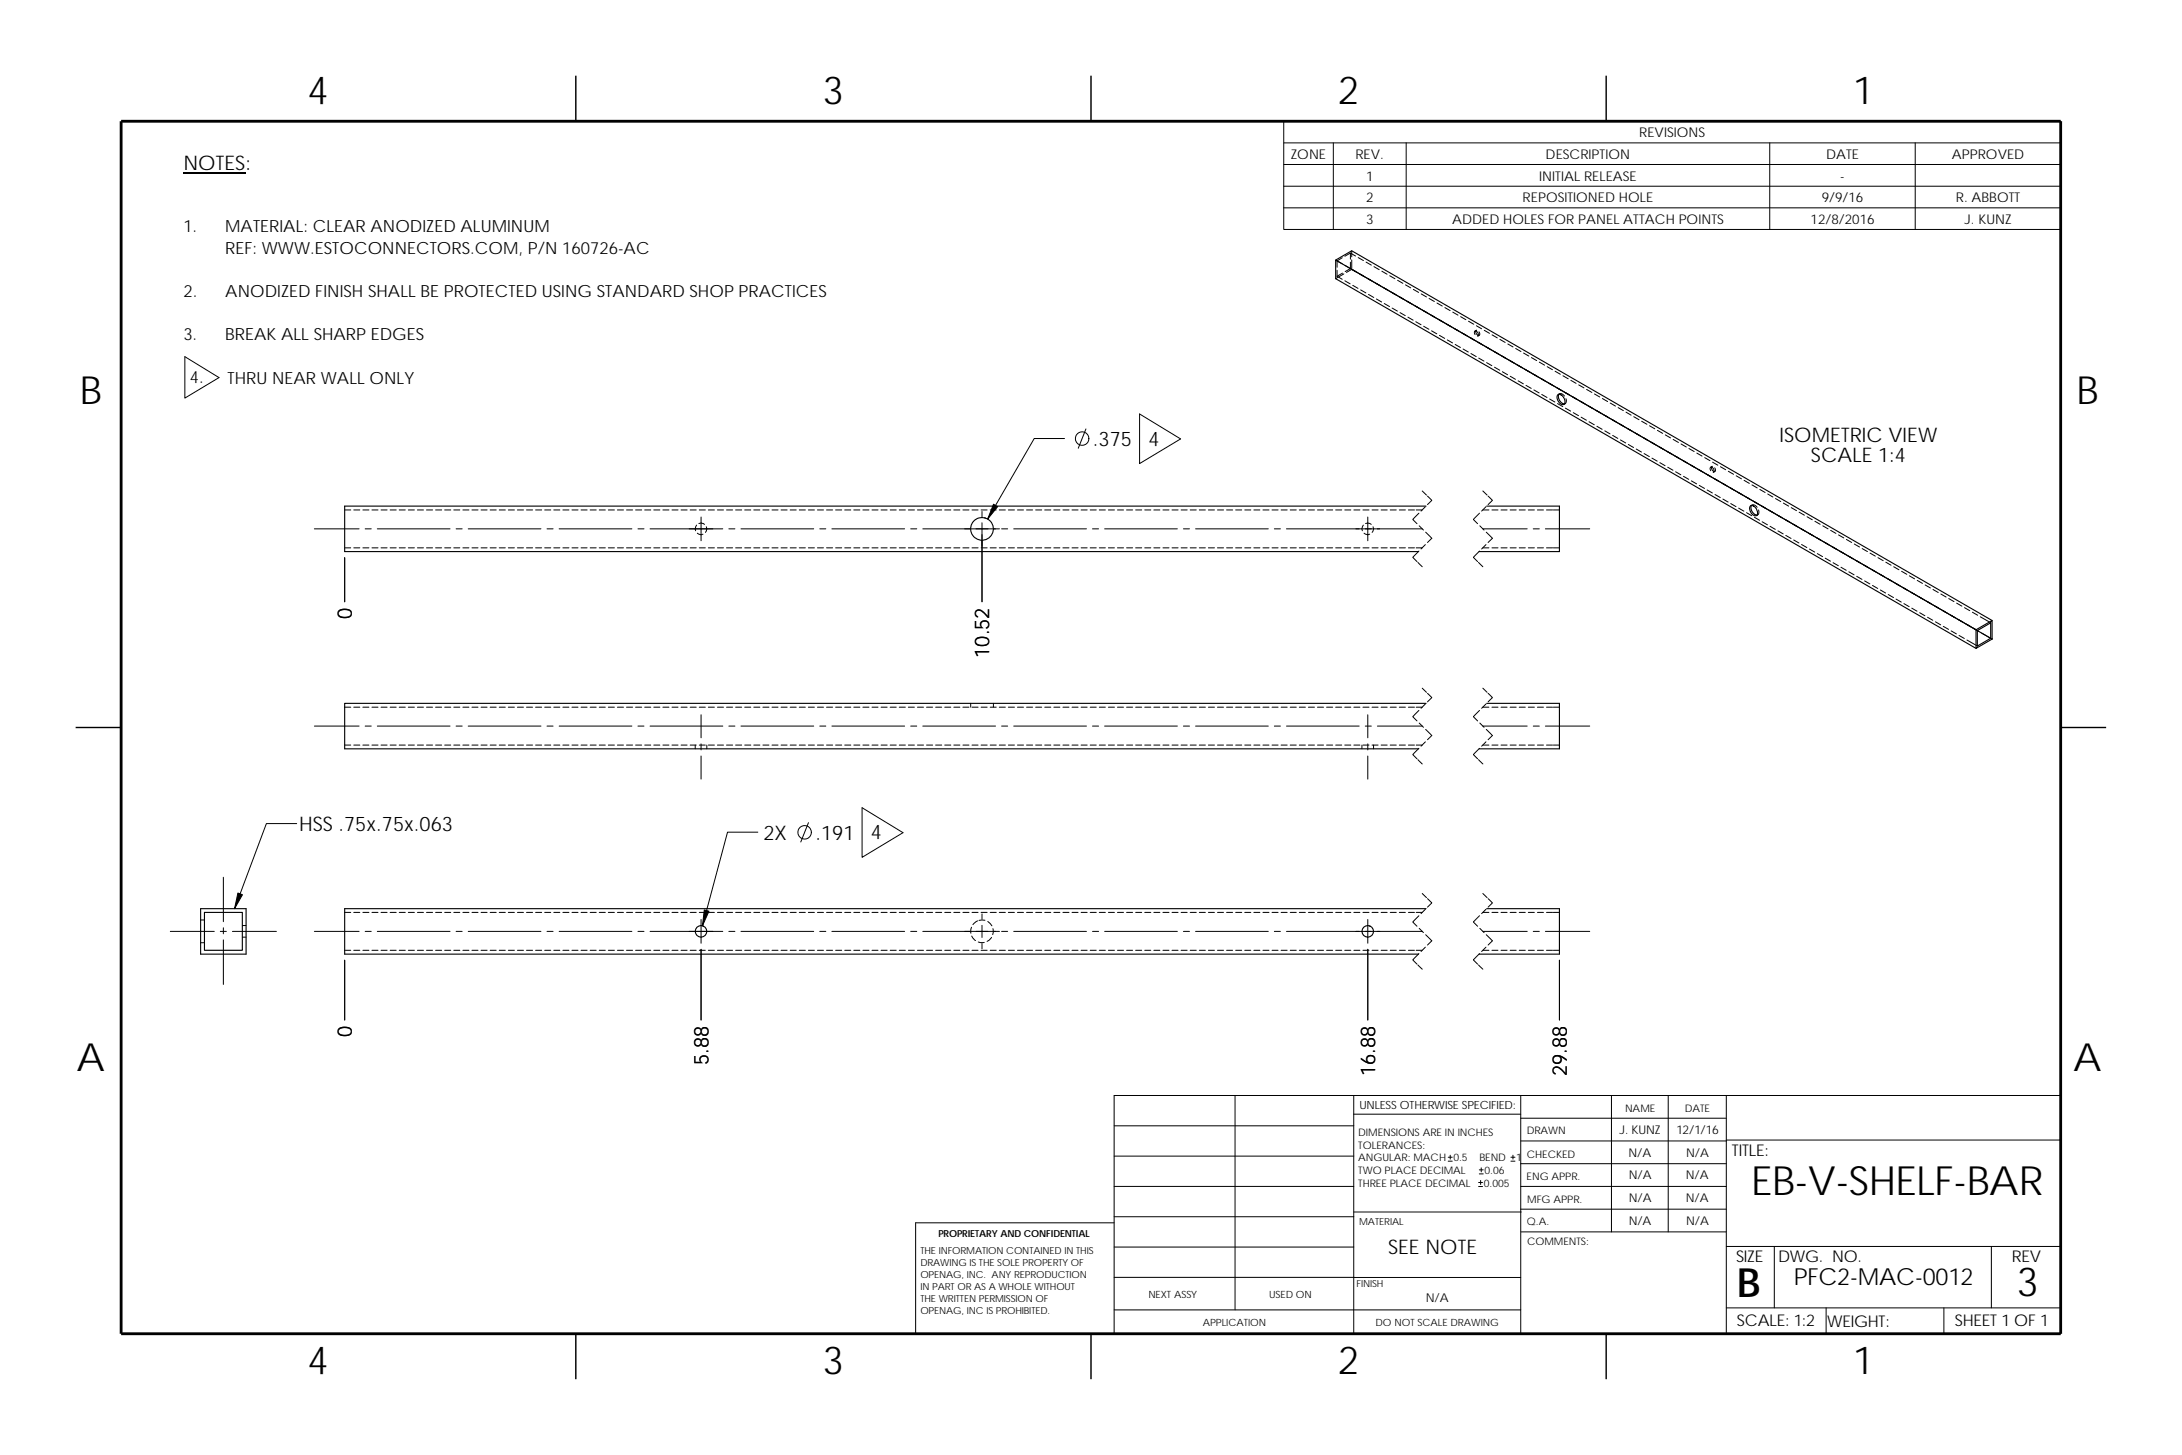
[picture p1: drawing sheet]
<svg xmlns="http://www.w3.org/2000/svg" width="457mm" height="305mm" viewBox="0 0 457 305" stroke-linecap="round" stroke-linejoin="round" font-family="sans-serif">
<g fill="none" stroke="#000" stroke-width=".21">
<path d="M269 25.4h162.8v22.7h-162.8zM269 29.9h162.8M269 39h162.8M269 34.5h162.8M279.4 29.9v18.2M294.6 29.9v18.2M370.8 29.9v18.2M401.3 29.9v18.2M269 43.5h162.8M280.2 54.7l1 .6M280.2 56.6v1.3M280.2 57.9l1 .6"/>
<path d="M281.2 54l-1 .7v1.3M281.3 57.2l-1.1 .7M281.6 57.4l-1.7 1M281.8 55.6l1.1 .6M281.8 58.8l1.1 .7M283 56.3l1.3 .7M283 56.3l-1.1 .6M283 53l1 .6M283 54.9v1.4M283 53v1.3M283 53l-1.2 .7M283.2 54.4v2l-1.1 .7"/>
<path d="M283.2 52.5v1.3M283.4 56.5l27.5 15.9M283.4 59.8l1.1 .6M284.6 54l1.1 .6M286.2 54.9l1.1 .6M287.9 55.9l1.1 .6M289.5 56.8l1.1 .6M291.2 57.8l1.1 .6M292.8 58.7l1.1 .7M294.5 59.7l1.1 .6M38.7 74.7l7.2 4.4-7.2 4.3zM285.1 60.7l1.1 .7"/>
<path d="M286.7 61.7l1.1 .6M288.4 62.6l1.1 .7M290 63.6l1.1 .6M291.7 64.5l1.1 .7M293.3 65.5l1.2 .6M295 66.4l1.1 .7M296.1 60.6l1.1 .7M296.7 67.4l1.1 .6M297.8 61.6l1.1 .6M298.3 68.3l1.1 .7M299.4 62.5l1.1 .7M300 69.3l1.1 .6"/>
<path d="M301.1 63.5l1.1 .6M301.6 70.3l1.1 .6M302.7 64.4l1.1 .7M303.3 71.2l1.1 .6M304.4 65.4l1.1 .6M304.9 72.2l1.1 .6M306 66.3l1.1 .7M306.6 73.1l1.1 .6M307.7 67.3l1.1 .6M308.2 74.1l1.1 .6M309.1 70.1l-.2-.6a.57 .57 0 0 1 .8 .2 .57 .57 0 0 1-.1 .7M309.3 69.2l-.2 .2"/>
<path d="M309.4 68.2l1.1 .7M309.4 69.2a.6 .6 0 0 0-.1 .7 .6 .6 0 0 0 .7 .2l-.1-.6M309.8 75l1.1 .6M309.9 70.3l-.2 .1M311 72.4l1.1 .7M311 69.2l1.1 .6M311.3 72.6l19.5 11.2M311.5 76l1.1 .6M312.6 70.1l1.1 .7M313.1 76.9l1.1 .7M314.3 71.1l1.1 .6M314.8 77.9l1.1 .6"/>
<path d="M315.9 72.1l1.1 .6M316.4 78.8l1.1 .7M317.6 73l1.1 .6M318.1 79.8l1.1 .6M319.2 74l1.1 .6M320.9 74.9l1.1 .6M322.5 75.9l1.1 .6M324.2 76.8l1.1 .6M325.8 77.8l1.1 .6M327.5 78.7l1.1 .7M329.1 79.7l1.1 .6M223.1 91.9h-6.4l-9.8 16.8"/>
<path d="M227.5 89.9l-1.6 4M238.8 86.7l8.6 5.2-8.6 5.2zM319.7 80.7l1.1 .7M321.4 81.7l1.1 .6M323 82.6l1.1 .7M324.7 83.6l1.1 .6M326.3 84.5l1.1 .7M326.5 82.7l.3-.2h.5l.5 .5M328 84.6l-.3 .1M328 85.5l1.1 .6M328.1 83.5l.1 .7-.4 .4M329.7 86.4l1.1 .7"/>
<path d="M330.8 83.9l1.1 .6M330.8 80.6l1.1 .7M331.1 84l2.4 1.4M331.3 87.4l1.1 .6M332.4 81.6l1.1 .6M332.7 85l1.4 .7M333 88.3l1.1 .7M334.1 85.8l4.4 2.5M334.1 82.5l1.1 .7M334.4 85.9l1.1 .7M334.6 89.3l1.1 .6M335.7 83.5l1.1 .6"/>
<path d="M336 86.9l1.1 .6M336.3 90.3l1.1 .6M337.4 84.4l1.1 .7M337.7 87.8l1.1 .7M337.9 88l1.1 .6M337.9 91.2l1.1 .6M339 88.6l1.1 .7M339 85.4l1.1 .6M339.3 88.8l4.6 2.7M339.5 92.2l1.1 .6M340.7 86.3l1.1 .7M341.2 93.1l1.1 .6"/>
<path d="M342.3 87.3l1.1 .6M342.6 90.7l1.1 .6M342.8 94.1l1.1 .6M344 91.5l1.1 .6M344 88.2l1.1 .7M344.3 91.7l1.1 .6M344.5 91.8l1.1 .6M344.5 95l1.1 .7M345.6 92.4l1.1 .7M345.6 89.2l1.1 .6M345.9 92.6l1.3 .8M346.1 96l1.1 .6"/>
<path d="M347.3 93.4l21.2 12.2M347.3 90.1l1.1 .7M347.6 93.6l1.1 .6M347.8 96.9l1.1 .7M348.9 91.1l1.1 .6M349.2 94.5l1.1 .6M349.4 97.9l1.1 .6M350.6 92.1l1.1 .6M350.9 95.5l1.1 .6M351.1 98.8l1.1 .7M352.2 93l1.1 .6M352.5 96.4l1.1 .6"/>
<path d="M352.7 99.8l1.1 .6M353.9 94l1.1 .6M354.2 97.4l1.1 .6M355.5 94.9l1.1 .6M357.2 95.9l1.1 .6M358.5 98.6l-.1-.6a.58 .58 0 0 1 .6 .2 .58 .58 0 0 1 0 .7M358.7 97.7l-.3 .2M358.8 97.7a.61 .61 0 0 0-.1 .7 .61 .61 0 0 0 .7 .3l-.1-.7M358.8 96.8l1.1 .7M359.3 98.8l-.2 .1M360.5 97.8l1.1 .6M362.1 98.7l1.1 .7"/>
<path d="M363.8 99.7l1.1 .6M65.9 110.8h9.3M72.2 116.8v9.3M72.2 106.8h1.3M72.2 114.8h1.3M74.1 106.8h1.3M74.1 114.8h1.3M76 106.8h1.3M76 114.8h1.3M76.5 110.8h1.3M77.9 106.8h1.3M77.9 114.8h1.3"/>
<path d="M79.1 110.8h15.2M79.8 106.8h1.3M79.8 114.8h1.3M81.7 106.8h1.3M81.7 114.8h1.3M83.7 106.8h1.2M83.7 114.8h1.2M85.6 106.8h1.2M85.6 114.8h1.2M87.5 106.8h1.2M87.5 114.8h1.2M89.4 106.8h1.2"/>
<path d="M89.4 114.8h1.2M91.3 106.8h1.2M91.3 114.8h1.2M93.2 106.8h1.2M93.2 114.8h1.2M95.1 106.8h1.3M95.1 114.8h1.3M95.6 110.8h1.2M97 106.8h1.3M97 114.8h1.3M98.1 110.8h15.2M98.9 106.8h1.3"/>
<path d="M98.9 114.8h1.3M100.8 106.8h1.3M100.8 114.8h1.3M102.7 106.8h1.3M102.7 114.8h1.3M104.6 106.8h1.3M104.6 114.8h1.3M106.5 106.8h1.3M106.5 114.8h1.3M108.4 106.8h1.3M108.4 114.8h1.3M110.3 106.8h1.3"/>
<path d="M110.3 114.8h1.3M112.2 106.8h1.3M112.2 114.8h1.3M114.1 106.8h1.3M114.1 114.8h1.3M114.6 110.8h1.3M116 106.8h1.3M116 114.8h1.3M117.2 110.8h15.2M117.9 106.8h1.3M117.9 114.8h1.3M119.8 106.8h1.3"/>
<path d="M119.8 114.8h1.3M121.8 106.8h1.2M121.8 114.8h1.2M123.7 106.8h1.2M123.7 114.8h1.2M125.6 106.8h1.2M125.6 114.8h1.2M127.5 106.8h1.2M127.5 114.8h1.2M129.4 106.8h1.2M129.4 114.8h1.2M131.3 106.8h1.2"/>
<path d="M131.3 114.8h1.2M133.2 106.8h1.3M133.2 114.8h1.3M133.7 110.8h1.2M135.1 106.8h1.3M135.1 114.8h1.3M136.2 110.8h15.2M137 106.8h1.3M137 114.8h1.3M138.9 106.8h1.3M138.9 114.8h1.3M140.8 106.8h1.3"/>
<path d="M140.8 114.8h1.3M142.7 106.8h1.3M142.7 114.8h1.3M144.6 106.8h1.3M144.6 114.8h1.3M146 110l-.3 .8 .1 .4M146.1 111.7l.8 .3 .4-.1M146.4 109.7l.5-.1 .7 .3M146.5 106.8h1.3M146.5 114.8h1.3M146.9 108.3v5M148 110.3l.1 .5-.3 .7"/>
<path d="M148.4 106.8h1.3M148.4 114.8h1.3M150.3 106.8h1.3M150.3 114.8h1.3M152.2 106.8h1.3M152.2 114.8h1.3M152.7 110.8h1.3M154.1 106.8h1.3M154.1 114.8h1.3M155.3 110.8h15.2M156 106.8h1.3M156 114.8h1.3"/>
<path d="M157.9 106.8h1.3M157.9 114.8h1.3M159.9 106.8h1.2M159.9 114.8h1.2M161.8 106.8h1.2M161.8 114.8h1.2M163.7 106.8h1.2M163.7 114.8h1.2M165.6 106.8h1.2M165.6 114.8h1.2M167.5 106.8h1.2M167.5 114.8h1.2"/>
<path d="M169.4 106.8h1.2M169.4 114.8h1.2M171.3 106.8h1.3M171.3 114.8h1.3M171.8 110.8h1.2M173.2 106.8h1.3M173.2 114.8h1.3M174.3 110.8h15.2M175.1 106.8h1.3M175.1 114.8h1.3M177 106.8h1.3M177 114.8h1.3"/>
<path d="M178.9 106.8h1.3M178.9 114.8h1.3M180.8 106.8h1.3M180.8 114.8h1.3M182.7 106.8h1.3M182.7 114.8h1.3M184.6 106.8h1.3M184.6 114.8h1.3M186.5 106.8h1.3M186.5 114.8h1.3M188.4 106.8h1.3M188.4 114.8h1.3"/>
<path d="M190.3 106.8h1.3M190.3 114.8h1.3M190.8 110.8h1.3M192.2 106.8h1.3M192.2 114.8h1.3M193.4 110.8h16M194.1 106.8h1.3M194.1 114.8h1.3M196 106.8h1.3M196 114.8h1.3M198 106.8h1.2M198 114.8h1.2"/>
<path d="M199.9 106.8h1.2M199.9 114.8h1.2M201.8 106.8h1.2M201.8 114.8h1.2M203.7 106.8h1.2M203.7 114.8h1.2M205.6 106.8h1.2M205.6 114.8h1.2M205.8 107.1v1.1M205.8 109.5v16.6M207.5 106.8h1.2M207.5 114.8h1.2"/>
<path d="M209.4 106.8h1.3M209.4 114.8h1.3M209.9 110.8h1.2M211.3 106.8h1.3M211.3 114.8h1.3M212.4 110.8h15.2M213.2 106.8h1.3M213.2 114.8h1.3M215.1 106.8h1.3M215.1 114.8h1.3M217 106.8h1.3M217 114.8h1.3"/>
<path d="M218.9 106.8h1.3M218.9 114.8h1.3M220.8 106.8h1.3M220.8 114.8h1.3M222.7 106.8h1.3M222.7 114.8h1.3M224.6 114.8h1.3M224.6 106.8h1.3M226.5 114.8h1.3M226.5 106.8h1.3M228.4 114.8h1.3M228.4 106.8h1.3"/>
<path d="M228.9 110.8h1.3M230.3 114.8h1.3M230.3 106.8h1.3M231.5 110.8h15.2M232.2 114.8h1.3M232.2 106.8h1.3M234.1 114.8h1.3M234.1 106.8h1.3M236.1 114.8h1.2M236.1 106.8h1.2M238 114.8h1.2M238 106.8h1.2"/>
<path d="M239.9 114.8h1.2M239.9 106.8h1.2M241.8 114.8h1.2M241.8 106.8h1.2M243.7 114.8h1.2M243.7 106.8h1.2M245.6 114.8h1.2M245.6 106.8h1.2M247.5 114.8h1.3M247.5 106.8h1.3M248 110.8h1.2M249.4 114.8h1.3"/>
<path d="M249.4 106.8h1.3M250.5 110.8h15.2M251.3 114.8h1.3M251.3 106.8h1.3M253.2 114.8h1.3M253.2 106.8h1.3M255.1 114.8h1.3M255.1 106.8h1.3M257 114.8h1.3M257 106.8h1.3M258.9 114.8h1.3M258.9 106.8h1.3"/>
<path d="M260.8 114.8h1.3M260.8 106.8h1.3M262.7 114.8h1.3M262.7 106.8h1.3M264.6 114.8h1.3M264.6 106.8h1.3M266.5 114.8h1.3M266.5 106.8h1.3M267 110.8h1.3M268.4 114.8h1.3M268.4 106.8h1.3M269.6 110.8h28.4"/>
<path d="M270.3 114.8h1.3M270.3 106.8h1.3M272.2 114.8h1.3M272.2 106.8h1.3M274.2 114.8h1.2M274.2 106.8h1.2M276.1 114.8h1.2M276.1 106.8h1.2M278 114.8h1.2M278 106.8h1.2M279.9 114.8h1.2M279.9 106.8h1.2"/>
<path d="M281.8 114.8h1.2M281.8 106.8h1.2M283.7 114.8h1.2M283.7 106.8h1.2M285.6 114.8h1.3M285.6 106.8h1.3M285.7 110l-.3 .8 .1 .4M285.8 111.7l.8 .3 .4-.1M286.1 109.7l.5-.1 .7 .3M286.6 108.3v5M287.5 114.8h1.3M287.5 106.8h1.3"/>
<path d="M287.7 110.3l.1 .5-.3 .7M289.4 114.8h1.3M289.4 106.8h1.3M291.3 114.8h1.3M291.3 106.8h1.3M293.2 114.8h1.3M293.2 106.8h1.3M295.1 114.8h1.3M295.1 106.8h1.3M296.7 114.8h1.3M296.7 106.8h1.3M297.1 117.8l.9 .9"/>
<path d="M297.3 115.4l-1.3 1.4 .9 .8M297.3 107.5l-1.3 1.3 .9 .9M297.4 110.2l.9 .8M298 102.8l.9 .9M298.7 114.1l-.9 .9M298.7 106.2l-.9 .9M298.7 111.5l1.3 1.3-.9 .8M299.1 103.9l.9 .9-.9 .9M309.8 117.8l.9 .9M310 115.4l-1.3 1.4 .9 .8M310 107.5l-1.3 1.3 .9 .9M310.1 110.2l.9 .8"/>
<path d="M310.7 110.8h9.3M310.7 102.8l.9 .9M310.7 106.8h1.3M310.7 114.8h1.3M311.4 114.1l-.9 .9M311.4 106.2l-.9 .9M311.4 111.5l1.3 1.3M311.8 103.9l.9 .9-.9 .9M312.6 106.8h1.3M312.6 114.8h1.3M312.7 112.8l-.9 .8M314.5 106.8h1.3"/>
<path d="M314.5 114.8h1.3M316.4 106.8h1.3M316.4 114.8h1.3M318.3 106.8h1.3M318.3 114.8h1.3M320.2 106.8h1.3M320.2 114.8h1.3M321.3 110.8h1.2M322.1 106.8h1.3M322.1 114.8h1.3M323.8 110.8h9.3M324 106.8h1.3"/>
<path d="M324 114.8h1.3M325.5 106.8h1.2M325.5 114.8h1.2M354.4 100.7l1.1 .7M356 101.7l1.1 .6M357.7 102.6l1.1 .7M359.3 103.6l1.1 .6M361 104.5l1.1 .7M362.6 105.5l1.1 .6M364.3 106.4l1.1 .7M365.4 100.6l1.1 .7M366 107.4l1.1 .6"/>
<path d="M366.8 105.9l.6-.2 .4 .2 .4 .4M367.1 101.6l1.1 .6M367.6 105.1l1.1 .6M367.6 108.4l1.1 .6M368.3 107.8l-.3 .2M368.5 106.8l.1 .4a.55 .55 0 0 1-.4 .7M368.7 105.8l1.1 .6M368.7 102.5l1.1 .7M369 105.9l27.7 16M369.2 109.3l1.1 .6M370.4 103.5l1.1 .6M370.9 110.3l1.1 .6"/>
<path d="M372 104.4l1.1 .7M372.5 111.2l1.1 .6M373.7 105.4l1.1 .6M374.2 112.2l1.1 .6M375.3 106.3l1.1 .7M375.6 109.7l1.1 .7M375.8 113.1l1.1 .6M377 107.3l1.1 .6M377.5 114.1l1.1 .6M378.6 108.2l1.1 .7M379.1 115l1.1 .7M380.3 109.2l1.1 .6"/>
<path d="M380.8 116l1.1 .6M381.9 110.2l1.1 .6M382.4 116.9l1.1 .7M383.6 111.1l1.1 .6M384.1 117.9l1.1 .6M385.2 112.1l1.1 .6M385.7 118.8l1.1 .7M386.9 113l1.1 .6M387.4 119.8l1.1 .6M388.5 114l1.1 .6M390.2 114.9l1.1 .6M391.8 115.9l1.1 .6"/>
<path d="M393.5 116.8l1.1 .7M395.1 117.8l1.1 .6M396.8 118.7l1.1 .7M398.4 119.7l1.1 .6M389 120.7l1.1 .7M390.7 121.7l1.1 .6M392.3 122.6l1.1 .7M394 123.6l1.1 .6M395.6 124.5l1.1 .7M396.8 122l1.1 .6M397.1 122.1l15.9 9.2M397.3 125.5l1.1 .6"/>
<path d="M398.9 126.4l1.1 .7M400.1 120.6l1.1 .7M400.6 127.4l1.1 .6M401.7 121.6l1.1 .6M402.2 128.4l1.1 .6M403.4 122.5l1.1 .7M403.9 129.3l1.1 .6M405 123.5l1.1 .6M405.5 130.3l1.1 .6M406.7 124.4l1.1 .7M407 127.8l1.1 .7M407.2 131.2l1.1 .6"/>
<path d="M408.3 125.4l1.1 .6M408.8 132.2l1.1 .6M410 126.3l1.1 .7M410.5 133.1l1.1 .7M411.6 127.3l1.1 .6M412.1 130.8l2.2 1.3M412.1 134.1l2.2 1.2M413.2 131.5l1.1 .6M413.3 128.2l1.1 .7M413.6 131.7l1.1 .6M414.9 129.2l2.2 1.3M415.2 132.6l2.2 1.3"/>
<path d="M65.9 152.1h9.3M72.2 148.1h1.3M72.2 156.1h1.3M74.1 148.1h1.3M74.1 156.1h1.3M76 148.1h1.3M76 156.1h1.3M76.5 152.1h1.3M77.9 148.1h1.3M77.9 156.1h1.3M79.1 152.1h15.2M79.8 148.1h1.3"/>
<path d="M79.8 156.1h1.3M81.7 148.1h1.3M81.7 156.1h1.3M83.7 148.1h1.2M83.7 156.1h1.2M85.6 148.1h1.2M85.6 156.1h1.2M87.5 148.1h1.2M87.5 156.1h1.2M89.4 148.1h1.2M89.4 156.1h1.2M91.3 148.1h1.2"/>
<path d="M91.3 156.1h1.2M93.2 148.1h1.2M93.2 156.1h1.2M95.1 148.1h1.3M95.1 156.1h1.3M95.6 152.1h1.2M97 148.1h1.3M97 156.1h1.3M98.1 152.1h15.2M98.9 148.1h1.3M98.9 156.1h1.3M100.8 148.1h1.3"/>
<path d="M100.8 156.1h1.3M102.7 148.1h1.3M102.7 156.1h1.3M104.6 148.1h1.3M104.6 156.1h1.3M106.5 148.1h1.3M106.5 156.1h1.3M108.4 148.1h1.3M108.4 156.1h1.3M110.3 148.1h1.3M110.3 156.1h1.3M112.2 148.1h1.3"/>
<path d="M112.2 156.1h1.3M114.1 148.1h1.3M114.1 156.1h1.3M114.6 152.1h1.3M116 148.1h1.3M116 156.1h1.3M117.2 152.1h15.2M117.9 148.1h1.3M117.9 156.1h1.3M119.8 148.1h1.3M119.8 156.1h1.3M121.8 148.1h1.2"/>
<path d="M121.8 156.1h1.2M123.7 148.1h1.2M123.7 156.1h1.2M125.6 148.1h1.2M125.6 156.1h1.2M127.5 148.1h1.2M127.5 156.1h1.2M129.4 148.1h1.2M129.4 156.1h1.2M131.3 148.1h1.2M131.3 156.1h1.2M133.2 148.1h1.3"/>
<path d="M133.2 156.1h1.3M133.7 152.1h1.2M135.1 148.1h1.3M135.1 156.1h1.3M136.2 152.1h15.2M137 148.1h1.3M137 156.1h1.3M138.9 148.1h1.3M138.9 156.1h1.3M140.8 148.1h1.3M140.8 156.1h1.3M142.7 148.1h1.3"/>
<path d="M142.7 156.1h1.3M144.6 148.1h1.3M144.6 156.1h1.3M145.7 156.1v.8M146.5 148.1h1.3M146.5 156.1h1.3M146.9 149.7v4.9M146.9 155.8v1.3M146.9 158.4v4.8M148.1 156.1v.8M148.4 148.1h1.3M148.4 156.1h1.3"/>
<path d="M150.3 148.1h1.3M150.3 156.1h1.3M152.2 148.1h1.3M152.2 156.1h1.3M152.7 152.1h1.3M154.1 148.1h1.3M154.1 156.1h1.3M155.3 152.1h15.2M156 148.1h1.3M156 156.1h1.3M157.9 148.1h1.3M157.9 156.1h1.3"/>
<path d="M159.9 148.1h1.2M159.9 156.1h1.2M161.8 148.1h1.2M161.8 156.1h1.2M163.7 148.1h1.2M163.7 156.1h1.2M165.6 148.1h1.2M165.6 156.1h1.2M167.5 148.1h1.2M167.5 156.1h1.2M169.4 148.1h1.2M169.4 156.1h1.2"/>
<path d="M171.3 148.1h1.3M171.3 156.1h1.3M171.8 152.1h1.2M173.2 148.1h1.3M173.2 156.1h1.3M174.3 152.1h15.2M175.1 148.1h1.3M175.1 156.1h1.3M177 148.1h1.3M177 156.1h1.3M178.9 148.1h1.3M178.9 156.1h1.3"/>
<path d="M180.8 148.1h1.3M180.8 156.1h1.3M182.7 148.1h1.3M182.7 156.1h1.3M184.6 148.1h1.3M184.6 156.1h1.3M186.5 148.1h1.3M186.5 156.1h1.3M188.4 148.1h1.3M188.4 156.1h1.3M190.3 148.1h1.3M190.3 156.1h1.3"/>
<path d="M190.8 152.1h1.3M192.2 148.1h1.3M192.2 156.1h1.3M193.4 152.1h15.2M194.1 148.1h1.3M194.1 156.1h1.3M196 148.1h1.3M196 156.1h1.3M198 148.1h1.2M198 156.1h1.2M199.9 148.1h1.2M199.9 156.1h1.2"/>
<path d="M201.8 148.1h1.2M201.8 156.1h1.2M203.4 147.3v.8M203.7 148.1h1.2M203.7 156.1h1.2M205.6 148.1h1.2M205.6 156.1h1.2M207.5 148.1h1.2M207.5 156.1h1.2M208.2 147.3v.8M209.4 148.1h1.3M209.4 156.1h1.3"/>
<path d="M209.9 152.1h1.2M211.3 148.1h1.3M211.3 156.1h1.3M212.4 152.1h15.2M213.2 148.1h1.3M213.2 156.1h1.3M215.1 148.1h1.3M215.1 156.1h1.3M217 148.1h1.3M217 156.1h1.3M218.9 148.1h1.3M218.9 156.1h1.3"/>
<path d="M220.8 148.1h1.3M220.8 156.1h1.3M222.7 148.1h1.3M222.7 156.1h1.3M224.6 156.1h1.3M224.6 148.1h1.3M226.5 156.1h1.3M226.5 148.1h1.3M228.4 156.1h1.3M228.4 148.1h1.3M228.9 152.1h1.3M230.3 156.1h1.3"/>
<path d="M230.3 148.1h1.3M231.5 152.1h15.2M232.2 156.1h1.3M232.2 148.1h1.3M234.1 156.1h1.3M234.1 148.1h1.3M236.1 156.1h1.2M236.1 148.1h1.2M238 156.1h1.2M238 148.1h1.2M239.9 156.1h1.2M239.9 148.1h1.2"/>
<path d="M241.8 156.1h1.2M241.8 148.1h1.2M243.7 156.1h1.2M243.7 148.1h1.2M245.6 156.1h1.2M245.6 148.1h1.2M247.5 156.1h1.3M247.5 148.1h1.3M248 152.1h1.2M249.4 156.1h1.3M249.4 148.1h1.3M250.5 152.1h15.2"/>
<path d="M251.3 156.1h1.3M251.3 148.1h1.3M253.2 156.1h1.3M253.2 148.1h1.3M255.1 156.1h1.3M255.1 148.1h1.3M257 156.1h1.3M257 148.1h1.3M258.9 156.1h1.3M258.9 148.1h1.3M260.8 156.1h1.3M260.8 148.1h1.3"/>
<path d="M262.7 156.1h1.3M262.7 148.1h1.3M264.6 156.1h1.3M264.6 148.1h1.3M266.5 156.1h1.3M266.5 148.1h1.3M267 152.1h1.3M268.4 156.1h1.3M268.4 148.1h1.3M269.6 152.1h15.2M270.3 156.1h1.3M270.3 148.1h1.3"/>
<path d="M272.2 156.1h1.3M272.2 148.1h1.3M274.2 156.1h1.2M274.2 148.1h1.2M276.1 156.1h1.2M276.1 148.1h1.2M278 156.1h1.2M278 148.1h1.2M279.9 156.1h1.2M279.9 148.1h1.2M281.8 156.1h1.2M281.8 148.1h1.2"/>
<path d="M283.7 156.1h1.2M283.7 148.1h1.2M285.4 156.1v.8M285.6 156.1h1.3M285.6 148.1h1.3M286.1 152.1h1.2M286.6 149.7v4.9M286.6 155.8v1.3M286.6 158.4v4.8M287.5 156.1h1.3M287.5 148.1h1.3M287.8 156.1v.8"/>
<path d="M288.6 152.1h9.4M289.4 156.1h1.3M289.4 148.1h1.3M291.3 156.1h1.3M291.3 148.1h1.3M293.2 156.1h1.3M293.2 148.1h1.3M295.1 156.1h1.3M295.1 148.1h1.3M296.7 156.1h1.3M296.7 148.1h1.3M297.1 159.1l.9 .9"/>
<path d="M297.3 156.8l-1.3 1.3 .9 .9M297.3 148.8l-1.3 1.3 .9 .9M297.4 151.5l.9 .9M298 144.2l.9 .8M298.7 155.4l-.9 .9M298.7 147.5l-.9 .9M298.7 152.8l1.3 1.3-.9 .9M299.1 145.2l.9 .9-.9 .9M309.8 159.1l.9 .9M310 156.8l-1.3 1.3 .9 .9M310 148.8l-1.3 1.3 .9 .9M310.1 151.5l.9 .9"/>
<path d="M310.7 144.2l.9 .8M310.7 148.1h1.3M310.7 152.1h9.3M310.7 156.1h1.3M311.4 155.4l-.9 .9M311.4 147.5l-.9 .9M311.4 152.8l1.3 1.3M311.8 145.2l.9 .9-.9 .9M312.6 148.1h1.3M312.6 156.1h1.3M312.7 154.1l-.9 .9M314.5 148.1h1.3"/>
<path d="M314.5 156.1h1.3M316.4 148.1h1.3M316.4 156.1h1.3M318.3 148.1h1.3M318.3 156.1h1.3M320.2 148.1h1.3M320.2 156.1h1.3M321.3 152.1h1.2M322.1 148.1h1.3M322.1 156.1h1.3M323.8 152.1h9.3M324 148.1h1.3"/>
<path d="M324 156.1h1.3M325.5 148.1h1.2M325.5 156.1h1.2M62.2 172.5h-6.4l-6.7 17.9M158.8 174.3h-6.4l-5.2 19.6M169.4 172.3l-1.6 4.1M180.6 169.2l8.6 5.2-8.6 5.2zM35.7 195.1h9.2M42 192.7h.8M42 197.5h.8M46.2 195.1h1.2M46.8 183.8v9.3"/>
<path d="M46.8 194.4v1.2M46.8 196.9v9.3M48.7 195.1h9.2M50.8 196.3h.8M50.8 193.9h.8M65.9 195.1h9.3M72.2 199.1h1.3M72.2 191.1h1.3M74.1 199.1h1.3M74.1 191.1h1.3M76 199.1h1.3M76 191.1h1.3"/>
<path d="M76.5 195.1h1.3M77.9 199.1h1.3M77.9 191.1h1.3M79.1 195.1h15.2M79.8 199.1h1.3M79.8 191.1h1.3M81.7 199.1h1.3M81.7 191.1h1.3M83.7 199.1h1.2M83.7 191.1h1.2M85.6 199.1h1.2M85.6 191.1h1.2"/>
<path d="M87.5 199.1h1.2M87.5 191.1h1.2M89.4 199.1h1.2M89.4 191.1h1.2M91.3 199.1h1.2M91.3 191.1h1.2M93.2 199.1h1.2M93.2 191.1h1.2M95.1 199.1h1.3M95.1 191.1h1.3M95.6 195.1h1.2M97 199.1h1.3"/>
<path d="M97 191.1h1.3M98.1 195.1h15.2M98.9 199.1h1.3M98.9 191.1h1.3M100.8 199.1h1.3M100.8 191.1h1.3M102.7 199.1h1.3M102.7 191.1h1.3M104.6 199.1h1.3M104.6 191.1h1.3M106.5 199.1h1.3M106.5 191.1h1.3"/>
<path d="M108.4 199.1h1.3M108.4 191.1h1.3M110.3 199.1h1.3M110.3 191.1h1.3M112.2 199.1h1.3M112.2 191.1h1.3M114.1 199.1h1.3M114.1 191.1h1.3M114.6 195.1h1.3M116 199.1h1.3M116 191.1h1.3M117.2 195.1h15.2"/>
<path d="M117.9 199.1h1.3M117.9 191.1h1.3M119.8 199.1h1.3M119.8 191.1h1.3M121.8 199.1h1.2M121.8 191.1h1.2M123.7 199.1h1.2M123.7 191.1h1.2M125.6 199.1h1.2M125.6 191.1h1.2M127.5 199.1h1.2M127.5 191.1h1.2"/>
<path d="M129.4 199.1h1.2M129.4 191.1h1.2M131.3 199.1h1.2M131.3 191.1h1.2M133.2 199.1h1.3M133.2 191.1h1.3M133.7 195.1h1.2M135.1 199.1h1.3M135.1 191.1h1.3M136.2 195.1h15.2M137 199.1h1.3M137 191.1h1.3"/>
<path d="M138.9 199.1h1.3M138.9 191.1h1.3M140.8 199.1h1.3M140.8 191.1h1.3M142.7 199.1h1.3M142.7 191.1h1.3M144.6 199.1h1.3M144.6 191.1h1.3M146.5 199.1h1.3M146.5 191.1h1.3M146.9 198.9v14.8M146.9 192.6v5"/>
<path d="M148.4 199.1h1.3M148.4 191.1h1.3M150.3 199.1h1.3M150.3 191.1h1.3M152.2 199.1h1.3M152.2 191.1h1.3M152.7 195.1h1.3M154.1 199.1h1.3M154.1 191.1h1.3M155.3 195.1h15.2M156 199.1h1.3M156 191.1h1.3"/>
<path d="M157.9 199.1h1.3M157.9 191.1h1.3M159.9 199.1h1.2M159.9 191.1h1.2M161.8 199.1h1.2M161.8 191.1h1.2M163.7 199.1h1.2M163.7 191.1h1.2M165.6 199.1h1.2M165.6 191.1h1.2M167.5 199.1h1.2M167.5 191.1h1.2"/>
<path d="M169.4 199.1h1.2M169.4 191.1h1.2M171.3 199.1h1.3M171.3 191.1h1.3M171.8 195.1h1.2M173.2 199.1h1.3M173.2 191.1h1.3M174.3 195.1h15.2M175.1 199.1h1.3M175.1 191.1h1.3M177 199.1h1.3M177 191.1h1.3"/>
<path d="M178.9 199.1h1.3M178.9 191.1h1.3M180.8 199.1h1.3M180.8 191.1h1.3M182.7 199.1h1.3M182.7 191.1h1.3M184.6 199.1h1.3M184.6 191.1h1.3M186.5 199.1h1.3M186.5 191.1h1.3M188.4 199.1h1.3M188.4 191.1h1.3"/>
<path d="M190.3 199.1h1.3M190.3 191.1h1.3M190.8 195.1h1.3M192.2 199.1h1.3M192.2 191.1h1.3M193.4 195.1h16M194.1 199.1h1.3M194.1 191.1h1.3M196 199.1h1.3M196 191.1h1.3M198 199.1h1.2M198 191.1h1.2"/>
<path d="M199.9 199.1h1.2M199.9 191.1h1.2M201.8 199.1h1.2M201.8 191.1h1.2M203.6 194.2l-.2 1.3M203.6 196.1l.8 .9M203.7 199.1h1.2M203.7 191.1h1.2M204.8 192.9l-.9 .8M205 197.3l1.2 .1M205.6 199.1h1.2M205.6 191.1h1.2"/>
<path d="M205.8 191.5v1.1M205.8 193.8v2.6M205.8 197.7v1.1M206.4 192.8h-1.3M207 193l.8 1M207.5 199.1h1.2M207.5 191.1h1.2M207.8 196.4l-.5 .6-.5 .2M208 194.5l.1 .8-.1 .5M209.4 199.1h1.3M209.4 191.1h1.3M209.9 195.1h1.2"/>
<path d="M211.3 199.1h1.3M211.3 191.1h1.3M212.4 195.1h15.2M213.2 199.1h1.3M213.2 191.1h1.3M215.1 199.1h1.3M215.1 191.1h1.3M217 199.1h1.3M217 191.1h1.3M218.9 199.1h1.3M218.9 191.1h1.3M220.8 199.1h1.3"/>
<path d="M220.8 191.1h1.3M222.7 199.1h1.3M222.7 191.1h1.3M224.6 191.1h1.3M224.6 199.1h1.3M226.5 191.1h1.3M226.5 199.1h1.3M228.4 191.1h1.3M228.4 199.1h1.3M228.9 195.1h1.3M230.3 191.1h1.3M230.3 199.1h1.3"/>
<path d="M231.5 195.1h15.2M232.2 191.1h1.3M232.2 199.1h1.3M234.1 191.1h1.3M234.1 199.1h1.3M236.1 191.1h1.2M236.1 199.1h1.2M238 191.1h1.2M238 199.1h1.2M239.9 191.1h1.2M239.9 199.1h1.2M241.8 191.1h1.2"/>
<path d="M241.8 199.1h1.2M243.7 191.1h1.2M243.7 199.1h1.2M245.6 191.1h1.2M245.6 199.1h1.2M247.5 191.1h1.3M247.5 199.1h1.3M248 195.1h1.2M249.4 191.1h1.3M249.4 199.1h1.3M250.5 195.1h15.2M251.3 191.1h1.3"/>
<path d="M251.3 199.1h1.3M253.2 191.1h1.3M253.2 199.1h1.3M255.1 191.1h1.3M255.1 199.1h1.3M257 191.1h1.3M257 199.1h1.3M258.9 191.1h1.3M258.9 199.1h1.3M260.8 191.1h1.3M260.8 199.1h1.3M262.7 191.1h1.3"/>
<path d="M262.7 199.1h1.3M264.6 191.1h1.3M264.6 199.1h1.3M266.5 191.1h1.3M266.5 199.1h1.3M267 195.1h1.3M268.4 191.1h1.3M268.4 199.1h1.3M269.6 195.1h28.4M270.3 191.1h1.3M270.3 199.1h1.3M272.2 191.1h1.3"/>
<path d="M272.2 199.1h1.3M274.2 191.1h1.2M274.2 199.1h1.2M276.1 191.1h1.2M276.1 199.1h1.2M278 191.1h1.2M278 199.1h1.2M279.9 191.1h1.2M279.9 199.1h1.2M281.8 191.1h1.2M281.8 199.1h1.2M283.7 191.1h1.2"/>
<path d="M283.7 199.1h1.2M285.6 191.1h1.3M285.6 199.1h1.3M286.6 192.6v5M286.6 198.9v14.8M287.5 191.1h1.3M287.5 199.1h1.3M289.4 191.1h1.3M289.4 199.1h1.3M291.3 191.1h1.3M291.3 199.1h1.3M293.2 191.1h1.3"/>
<path d="M293.2 199.1h1.3M295.1 191.1h1.3M295.1 199.1h1.3M296.7 191.1h1.3M296.7 199.1h1.3M297.3 199.8l-1.3 1.3 .9 .9M297.3 191.8l-1.3 1.3 .9 .9M297.4 194.5l.9 .9M298 187.2l.9 .8M298.7 198.4l-.9 .9M298.7 190.5l-.9 .9M298.7 195.8l1.3 1.3-.9 .9"/>
<path d="M299.1 188.3l.9 .8-.9 .9M310 199.8l-1.3 1.3 .9 .9M310 191.8l-1.3 1.3 .9 .9M310.1 194.5l.9 .9M310.7 187.2l.9 .8M310.7 199.1h1.3M310.7 195.1h9.3M310.7 191.1h1.3M311.4 198.4l-.9 .9M311.4 190.5l-.9 .9M311.4 195.8l1.3 1.3M311.8 188.3l.9 .8-.9 .9"/>
<path d="M312.6 199.1h1.3M312.6 191.1h1.3M312.7 197.1l-.9 .9M314.5 199.1h1.3M314.5 191.1h1.3M316.4 199.1h1.3M316.4 191.1h1.3M318.3 199.1h1.3M318.3 191.1h1.3M320.2 199.1h1.3M320.2 191.1h1.3M321.3 195.1h1.2"/>
<path d="M322.1 199.1h1.3M322.1 191.1h1.3M323.8 195.1h9.3M324 199.1h1.3M324 191.1h1.3M325.5 199.1h1.2M325.5 191.1h1.2M72.2 201.1v12.6M297.1 202.1l.9 .9M309.8 202.1l.9 .9M326.7 201.1v12.6M233.4 235.8h50.3"/>
<path d="M258.8 229.5v44.9M283.7 233.4h34.9M283.7 229.5v49.9M318.6 229.5v49.9M318.6 239h43.1M318.6 234.3h43.1M337.7 229.5v28.6M349.5 229.5v28.6M361.7 238.8h70.1M361.7 229.5v49.9M233.4 256.2h-41.5v23.2h239.9v-49.9h-198.4v49.9M233.4 254.9h50.3"/>
<path d="M233.4 248.5h50.3M233.4 242.2h50.3M283.7 253.9h35M303.4 243.2h.9M303.4 242.4h.9M303.9 242v.8M309.8 248.6h.8M309.8 247.7h.8M310 245.9h.8M310 245.1h.8M310.2 247.3v.8M310.4 244.6v.9"/>
<path d="M316.6 243.2h.8M316.6 242.4h.8M317 242v.8M318.6 248.5h43.1M318.6 253.3h43.1M318.6 243.8h43.1M318.7 258.1h43M233.4 274.4h85.2M233.4 261.2h50.3M233.4 267.6h50.3M283.7 267.6h34.9M361.7 261.1h70.1"/>
<path d="M361.7 274h70.1M371.8 261.1v12.9M382.6 274v5.4M407.3 274v5.4M417.3 261.1v12.9"/>
<circle cx="226.7" cy="91.9" r="1.41"/>
<circle cx="168.6" cy="174.4" r="1.41"/>
</g>
<path d="M120.6 15.9v9.5M228.6 15.9v9.5M336.5 15.9v9.5M15.9 152.4h9.5M431.8 152.4h9.5M120.6 279.4v9.5M228.6 279.4v9.5M336.5 279.4v9.5" fill="none" stroke="#000" stroke-width=".3"/>
<path d="M25.4 25.4h406.4v254h-406.4z" fill="none" stroke="#000" stroke-width=".59"/>
<g fill="none" stroke="#000" stroke-width=".23">
<path d="M279.9 54.5l3.3-2 134.2 77.5M326.3 82.8a1.02 1.02 0 0 1 1.5 .9 .66 .66 0 0 1-.1 1 .66 .66 0 0 1-1-.3l-.4-.9zM326.6 82.6a1.53 1.53 0 0 0 1.2 2M298.8 106h-226.6v9.5h225M311.5 106h15.2v9.5h-16.8M366.7 106.1a.91 .91 0 0 1 1.4 .6 .95 .95 0 0 1-.1 1.3 1.45 1.45 0 0 1-1.3-1.9zM367 105.9a1.55 1.55 0 0 0 1.2 2M414 131.9l-134.1-77.4v3.9l134.1 77.4M414 131.9l3.4-1.9v3.9l-3.4 1.9zM414.3 132.1l2.8-1.6v3.2M414.3 132.1v3.2l2.8-1.6M414.3 132.1l2.8 1.6"/>
<path d="M298.8 147.3h-226.6v9.6h225M311.5 147.3h15.2v9.6h-16.8M42 190.4h9.6v9.5h-9.6zM42.8 191.1h8v8h-8zM298.8 190.4h-226.6v9.5h225M311.5 190.4h15.2v9.5h-16.8"/>
<circle cx="205.8" cy="110.8" r="2.38"/>
<circle cx="146.9" cy="195.1" r="1.21"/>
<circle cx="286.6" cy="195.1" r="1.21"/>
</g>
<g fill="#000" stroke="#000" stroke-width=".21">
<path d="M208.2 105.6l.8 .5-2.1 2.6z" fill-rule="evenodd"/>
<path d="M49.8 187.1l1 .3-1.7 3z" fill-rule="evenodd"/>
<path d="M147.6 190.6l.9 .3-1.3 3z" fill-rule="evenodd"/>
</g>
<path d="M38.4 36.2h13" fill="none" stroke="#000" stroke-width=".25"/>
<g font-size="8.4">
<text x="366.9" y="250.3">EB-V-SHELF-BAR</text>
<text x="364" y="271.7">B</text>
<text x="422.6" y="271.5">3</text>
</g>
<g font-size="8.1">
<text x="64.4" y="21.7">4</text>
<text x="172.4" y="21.7">3</text>
<text x="280.3" y="21.7">2</text>
<text x="388.3" y="21.7">1</text>
<text x="16.7" y="84.7">B</text>
<text x="435.1" y="84.7">B</text>
<text x="16" y="224.4">A</text>
<text x="434.4" y="224.4">A</text>
<text x="64.4" y="287.9">4</text>
<text x="172.4" y="287.9">3</text>
<text x="280.3" y="287.9">2</text>
<text x="388.3" y="287.9">1</text>
</g>
<text font-size="4.9" x="375.9" y="269.2">PFC2-MAC-0012</text>
<g font-size="4.2">
<text x="38.4" y="35.6">NOTES:</text>
<text x="229" y="93.4">.375</text>
<text x="240.6" y="93.4">4</text>
<text x="372.9" y="92.7">ISOMETRIC VIEW</text>
<text x="379.5" y="96.9">SCALE 1:4</text>
<text x="73.7" y="129.6" transform="rotate(-90 73.7 129.6)">0</text>
<text x="207.3" y="137.8" transform="rotate(-90 207.3 137.8)">10.52</text>
<text x="62.7" y="174.2">HSS .75x.75x.063</text>
<text x="160" y="175.9">2X</text>
<text x="170.9" y="175.9">.191</text>
<text x="182.5" y="175.9">4</text>
<text x="73.7" y="217.2" transform="rotate(-90 73.7 217.2)">0</text>
<text x="148.4" y="223.1" transform="rotate(-90 148.4 223.1)">5.88</text>
<text x="288.1" y="225.4" transform="rotate(-90 288.1 225.4)">16.88</text>
<text x="328.3" y="225.4" transform="rotate(-90 328.3 225.4)">29.88</text>
<text x="290.9" y="262.7">SEE NOTE</text>
</g>
<g font-size="3.5">
<text x="38.4" y="48.6">1.</text>
<text x="47.2" y="53.2">REF: WWW.ESTOCONNECTORS.COM, P/N 160726-AC</text>
<text x="47.2" y="48.6">MATERIAL: CLEAR ANODIZED ALUMINUM</text>
<text x="38.4" y="62.2">2.</text>
<text x="47.2" y="62.2">ANODIZED FINISH SHALL BE PROTECTED USING STANDARD SHOP PRACTICES</text>
<text x="38.4" y="71.3">3.</text>
<text x="47.2" y="71.3">BREAK ALL SHARP EDGES</text>
<text x="39.8" y="80.3">4.</text>
<text x="47.7" y="80.3">THRU NEAR WALL ONLY</text>
</g>
<g font-size="3.4">
<text x="362.9" y="242.2">TITLE:</text>
<text x="363.8" y="264.3">SIZE</text>
<text x="372.6" y="264.3">DWG. NO.</text>
<text x="421.6" y="264.4">REV</text>
<text x="363.9" y="277.9">SCALE: 1:2</text>
<text x="382.8" y="277.9">WEIGHT:</text>
<text x="409.6" y="277.9">SHEET 1 OF 1</text>
</g>
<g font-size="2.8">
<text x="343.5" y="28.7">REVISIONS</text>
<text x="270.5" y="33.3">ZONE</text>
<text x="284" y="33.3">REV.</text>
<text x="323.9" y="33.3">DESCRIPTION</text>
<text x="382.6" y="33.3">DATE</text>
<text x="409" y="33.3">APPROVED</text>
<text x="286.2" y="37.8">1</text>
<text x="322.5" y="37.8">INITIAL RELEASE</text>
<text x="385.6" y="37.8">-</text>
<text x="286.2" y="42.4">2</text>
<text x="286.2" y="46.9">3</text>
<text x="304.3" y="46.9">ADDED HOLES FOR PANEL ATTACH POINTS</text>
<text x="319" y="42.4">REPOSITIONED HOLE</text>
<text x="379.4" y="46.9">12/8/2016</text>
<text x="381.7" y="42.4">9/9/16</text>
<text x="409.8" y="42.4">R. ABBOTT</text>
<text x="411.6" y="46.9">J. KUNZ</text>
</g>
<g font-size="2.5">
<text x="339.3" y="237.6">J. KUNZ</text>
<text x="351.3" y="237.7">12/1/16</text>
<text x="341.2" y="242.3">N/A</text>
<text x="353.3" y="242.4">N/A</text>
<text x="341.3" y="251.9">N/A</text>
<text x="341.3" y="247.1">N/A</text>
<text x="353.3" y="247">N/A</text>
<text x="353.3" y="251.8">N/A</text>
<text x="341.3" y="256.6">N/A</text>
<text x="353.3" y="256.5">N/A</text>
<text x="298.8" y="272.7">N/A</text>
</g>
<text font-size="2.4" x="284.8" y="232.4">UNLESS OTHERWISE SPECIFIED:</text>
<g font-size="2.2">
<text x="340.5" y="232.9">NAME</text>
<text x="353" y="232.9">DATE</text>
<text x="284.6" y="238">DIMENSIONS ARE IN INCHES</text>
<text x="319.9" y="237.7">DRAWN</text>
<text x="284.6" y="245.9">TWO PLACE DECIMAL</text>
<text x="284.6" y="240.6">TOLERANCES:</text>
<text x="284.6" y="243.3">ANGULAR: MACH</text>
<text x="304.5" y="243.3">0.5</text>
<text x="310" y="243.3">BEND</text>
<text x="311.1" y="245.9">0.06</text>
<text x="317.7" y="243.3">1</text>
<text x="319.9" y="242.5">CHECKED</text>
<text x="284.6" y="248.6">THREE PLACE DECIMAL</text>
<text x="310.9" y="248.6">0.005</text>
<text x="319.9" y="247.2">ENG APPR.</text>
<text x="320" y="251.9">MFG APPR.</text>
<text x="320" y="256.6">Q.A.</text>
<text x="320" y="260.9">COMMENTS:</text>
</g>
<g font-size="2.1">
<text x="240.6" y="271.9">NEXT ASSY</text>
<text x="265.9" y="271.9">USED ON</text>
<text x="252" y="277.8">APPLICATION</text>
<text x="288.2" y="277.8">DO NOT SCALE DRAWING</text>
</g>
<g font-size="2">
<text x="284.8" y="256.6">MATERIAL</text>
<text x="192.8" y="262.7">THE INFORMATION CONTAINED IN THIS</text>
<text x="196.6" y="259.1">PROPRIETARY AND CONFIDENTIAL</text>
<text x="192.8" y="265.3">DRAWING IS THE SOLE PROPERTY OF</text>
<text x="192.8" y="267.8">OPENAG, INC. ANY REPRODUCTION</text>
<text x="284.2" y="269.7">FINISH</text>
<text x="192.8" y="275.4">OPENAG, INC IS PROHIBITED.</text>
<text x="192.8" y="270.3">IN PART OR AS A WHOLE WITHOUT</text>
<text x="192.8" y="272.8">THE WRITTEN PERMISSION OF</text>
</g>
</svg>
